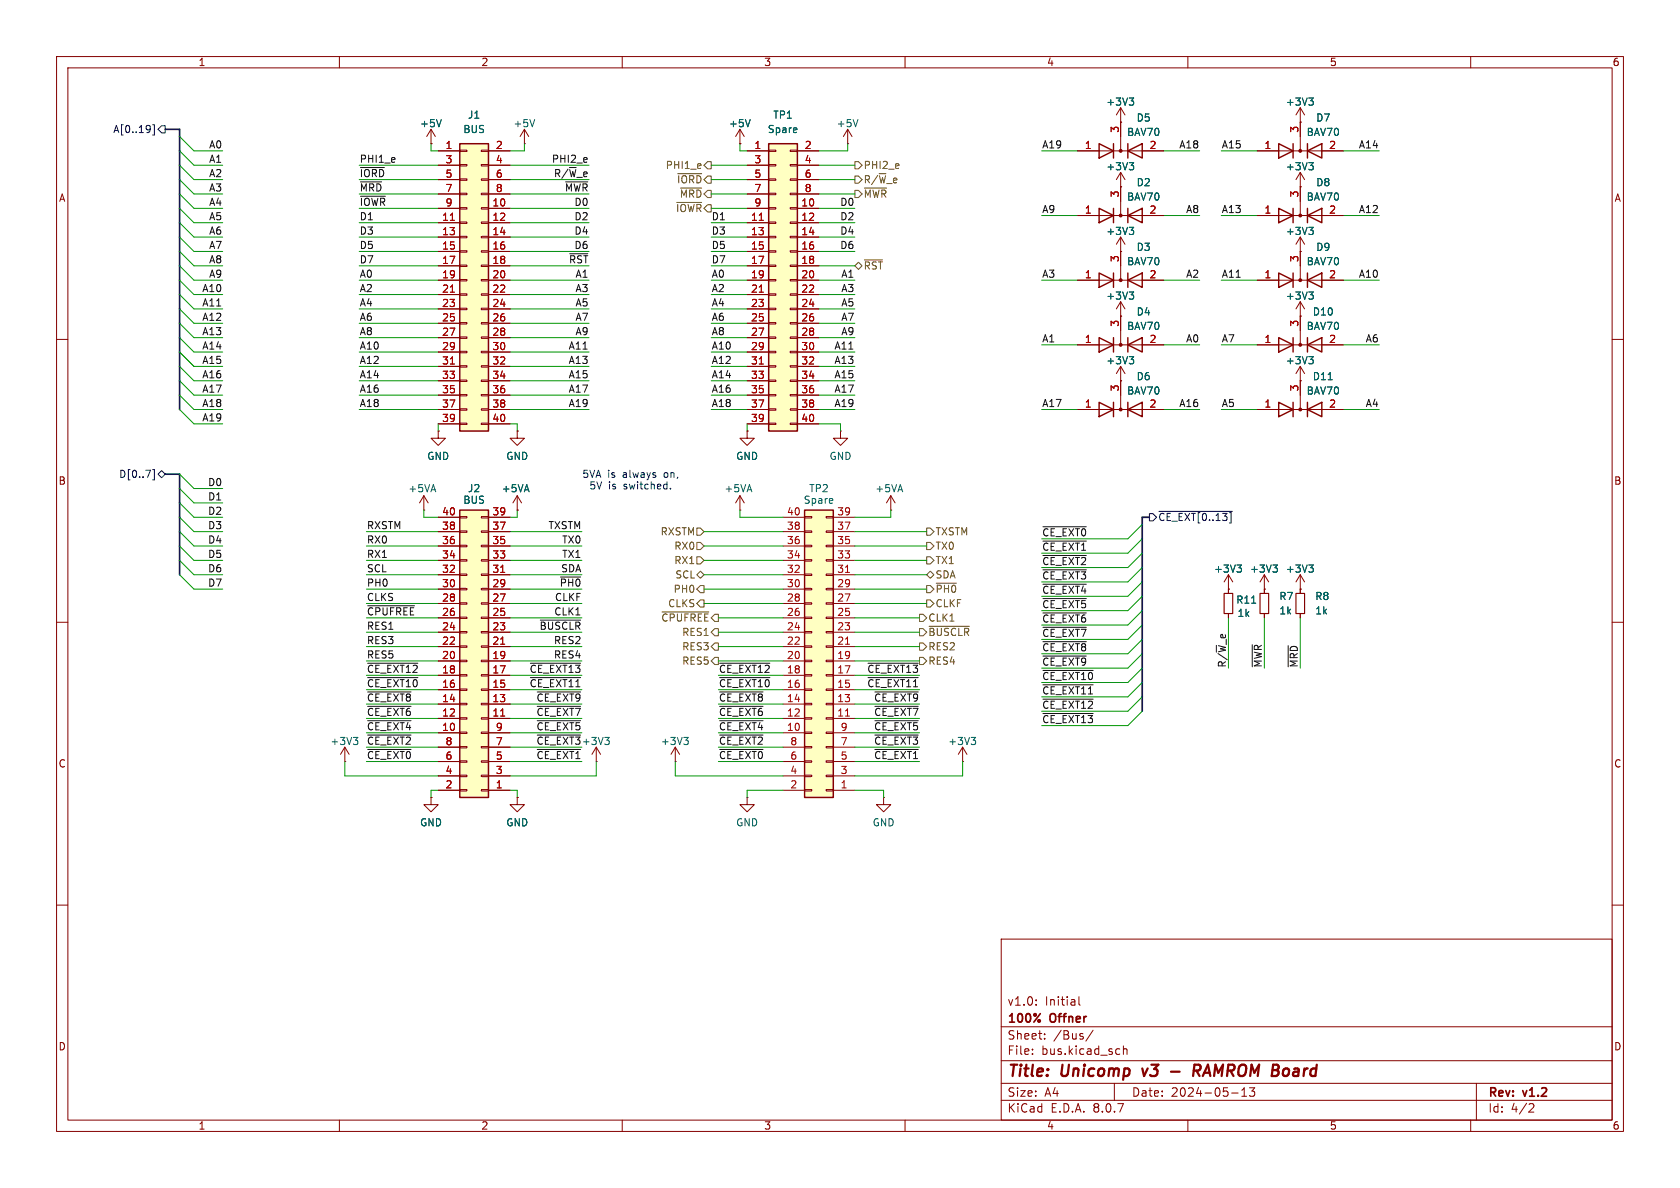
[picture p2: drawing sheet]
<svg xmlns="http://www.w3.org/2000/svg" width="297mm" height="210mm" viewBox="0 0 297 210" stroke-linecap="round" stroke-linejoin="round" font-family="sans-serif">
<g fill="none" stroke="#840000" stroke-width=".18">
<path d="M10 10h277v190h-277zM12 12h273v186h-273zM60 10v2M110 10v2M160 10v2M210 10v2M260 10v2M10 60h2M148.6 76.2v1.3h1.3l-1.3 1.2-1.3-1.2h1.3M148.6 76.2h.1M198.1 67.3h.1M198.1 64.8l-.7 1.2"/>
<path d="M198.1 64.8v2.5M198.1 64.8l.8 1.2M229.9 67.3h.1M229.9 64.8v2.5M229.9 64.8l-.8 1.2M229.9 64.8l.7 1.2M285 60h2M10 110h2M229.9 104.1v.8M229.9 108.5v.7M285 110h2M10 160h2"/>
<path d="M177 166h108v32h-108zM183.2 177.6v.1M183.2 176.8v.1M190.7 176.2v1.3l.3 .2M285 160h2M60 198v2M110 198v2M160 198v2M177 194.5h108M177 191.5h108M177 187.5h108M177 181.5h108"/>
<path d="M182.5 186.3v.1M182.5 185.5v.1M184.7 183.6v.1M184.7 182.8v.1M193.2 182.1l-1.2 2M197 191.5v3M197.8 185.4l.2 .1M198 186.3l-.2 .1M198.6 184.9v1.5M198.6 185.5l.2-.1 .4 .1v.9M210 198v2M217.7 193.2h1.2"/>
<path d="M219.5 193.8h.9M219.5 192.7l.5-.4v1.5M220.9 192.3h.9l-.5 .6 .4 .1v.7l-.2 .1h-.4l-.2-.1M260 198v2M261 191.5v6.5M270.5 195.1l.5 .1 .2 .3-1 1.1h1"/>
</g>
<path d="M201.9 188.9l.4 1.3M207 189.4h1.5M211 189.3h.8a.55 .55 0 0 0 .5-.5 .55 .55 0 0 0-.4-.6h-.7l-.3 2M211.5 189.3l.6 .9" fill="none" stroke="#840000" stroke-width=".4"/>
<path d="M229.1 104.9h1.5v3.6h-1.5z" fill="none" stroke="#840000" stroke-width=".2"/>
<path d="M199.6 63h.8l-.4 .5M200.2 63.5l.2 .3v.3l-.2 .2M231.4 63h.8l-.5 .5M231.9 63.5l.3 .3v.3l-.3 .2" fill="none" stroke="#006464" stroke-width=".18"/>
<path d="M81.3 90.2h5.1v50.8h-5.1z" fill="#ffffc2"/>
<g fill="none" stroke="#840000" stroke-width=".18">
<path d="M229.9 55.9v5.1M222.2 61h15.3M74.9 90.2h.1M74.9 87.6l-.7 1.3M74.9 87.6v2.6M74.9 87.6l.8 1.3M77.5 99.1h3.8M77.5 96.5h3.8M77.5 94h3.8M77.5 91.4h3.8M81.3 91.3h1.2v.3h-1.2zM81.3 93.9h1.2v.2h-1.2z"/>
<path d="M81.3 96.4h1.2v.2h-1.2zM81.3 98.9h1.2v.3h-1.2zM85.1 91.3h1.3v.3h-1.3zM85.1 93.9h1.3v.2h-1.3zM85.1 96.4h1.3v.2h-1.3zM85.1 98.9h1.3v.3h-1.3zM86.4 99.1h3.8M86.4 96.5h3.8M86.4 94h3.8M86.4 91.4h3.8M157.5 90.2h.1M157.5 87.6l-.8 1.3"/>
<path d="M157.5 87.6v2.6M157.5 87.6l.7 1.3M77.5 119.4h3.8M77.5 116.8h3.8M77.5 114.3h3.8M77.5 111.8h3.8M77.5 109.2h3.8M77.5 106.7h3.8M77.5 104.1h3.8M77.5 101.6h3.8M81.3 101.5h1.2v.2h-1.2zM81.3 104h1.2v.3h-1.2z"/>
<path d="M81.3 106.6h1.2v.2h-1.2zM81.3 109.1h1.2v.2h-1.2zM81.3 111.6h1.2v.3h-1.2zM81.3 114.2h1.2v.2h-1.2zM81.3 116.7h1.2v.3h-1.2zM81.3 119.3h1.2v.2h-1.2zM85.1 101.5h1.3v.2h-1.3zM85.1 104h1.3v.3h-1.3zM85.1 106.6h1.3v.2h-1.3zM85.1 109.1h1.3v.2h-1.3zM85.1 111.6h1.3v.3h-1.3zM85.1 114.2h1.3v.2h-1.3z"/>
<path d="M85.1 116.7h1.3v.3h-1.3zM85.1 119.3h1.3v.2h-1.3zM86.4 119.4h3.8M86.4 116.8h3.8M86.4 114.3h3.8M86.4 111.8h3.8M86.4 109.2h3.8M86.4 106.7h3.8M86.4 104.1h3.8M86.4 101.6h3.8M217.2 104.1h.1M217.2 101.6v3.3"/>
<path d="M217.2 108.5v.7M217.2 101.6l-.8 1.3M217.2 101.6l.7 1.3M77.5 139.7h3.8M77.5 129.5h3.8M77.5 127h3.8M77.5 124.5h3.8M77.5 121.9h3.8M77.5 137.2h3.8M77.5 134.6h3.8M77.5 132.1h3.8M81.3 121.8h1.2v.2h-1.2z"/>
<path d="M81.3 124.3h1.2v.3h-1.2zM81.3 126.9h1.2v.2h-1.2zM81.3 129.4h1.2v.3h-1.2zM81.3 132h1.2v.2h-1.2zM81.3 134.5h1.2v.2h-1.2zM81.3 137h1.2v.3h-1.2zM81.3 139.6h1.2v.2h-1.2zM85.1 121.8h1.3v.2h-1.3zM85.1 124.3h1.3v.3h-1.3zM85.1 126.9h1.3v.2h-1.3zM85.1 129.4h1.3v.3h-1.3zM85.1 132h1.3v.2h-1.3z"/>
<path d="M85.1 134.5h1.3v.2h-1.3zM85.1 137h1.3v.3h-1.3zM85.1 139.6h1.3v.2h-1.3zM86.4 139.7h3.8M86.4 129.5h3.8M86.4 127h3.8M86.4 124.5h3.8M86.4 121.9h3.8M86.4 137.2h3.8M86.4 134.6h3.8M86.4 132.1h3.8M156.2 141v1.2h1.3l-1.3 1.3-1.3-1.3h1.3"/>
<path d="M156.2 141h.1"/>
</g>
<path d="M226.1 59.7l2.5 1.3-2.5 1.2zM228.6 59.7v2.5M231.1 59.7v2.5M231.1 61l2.6-1.3v2.5zM81.3 90.2h5.1v50.8h-5.1z" fill="none" stroke="#840000" stroke-width=".25"/>
<path d="M88.5 113.9h.7M88.5 101.2h.7M88.5 126.6h.7" fill="none" stroke="#a90000" stroke-width=".18"/>
<circle cx="229.9" cy="61" r=".25" fill="#840000" stroke="#840000" stroke-width=".18"/>
<path d="M216.4 104.9h1.5v3.6h-1.5z" fill="none" stroke="#840000" stroke-width=".2"/>
<path d="M218.7 99.9h.8l-.5 .5M219.2 100.4l.3 .2v.3l-.3 .2M221.3 106.6h.7" fill="none" stroke="#006464" stroke-width=".18"/>
<path d="M142.2 90.2h5.1v50.8h-5.1z" fill="#ffffc2"/>
<g fill="none" stroke="#840000" stroke-width=".18">
<path d="M130.8 25.4h.1M130.8 22.9l-.8 1.2M130.8 22.9v2.5M130.8 22.9l.8 1.2M222.2 38.1h15.3M229.9 33v5.1M222.2 49.5h15.3M229.9 44.5h.1M229.9 41.9v7.6M229.9 41.9l-.8 1.3M229.9 41.9l.7 1.3M190.5 72.4h15.2"/>
<path d="M198.1 67.3v5.1M138.4 99.1h3.8M138.4 96.5h3.8M138.4 94h3.8M138.4 91.4h3.8M142.2 91.3h1.3v.3h-1.3zM142.2 93.9h1.3v.2h-1.3zM142.2 96.4h1.3v.2h-1.3zM142.2 98.9h1.3v.3h-1.3zM146 91.3h1.3v.3h-1.3zM146 93.9h1.3v.2h-1.3zM146 96.4h1.3v.2h-1.3z"/>
<path d="M146 98.9h1.3v.3h-1.3zM147.3 99.1h3.8M147.3 96.5h3.8M147.3 94h3.8M147.3 91.4h3.8M138.4 119.4h3.8M138.4 116.8h3.8M138.4 114.3h3.8M138.4 111.8h3.8M138.4 109.2h3.8M138.4 106.7h3.8M138.4 104.1h3.8"/>
<path d="M138.4 101.6h3.8M142.2 101.5h1.3v.2h-1.3zM142.2 104h1.3v.3h-1.3zM142.2 106.6h1.3v.2h-1.3zM142.2 109.1h1.3v.2h-1.3zM142.2 111.6h1.3v.3h-1.3zM142.2 114.2h1.3v.2h-1.3zM142.2 116.7h1.3v.3h-1.3zM142.2 119.3h1.3v.2h-1.3zM146 101.5h1.3v.2h-1.3zM146 104h1.3v.3h-1.3zM146 106.6h1.3v.2h-1.3z"/>
<path d="M146 109.1h1.3v.2h-1.3zM146 111.6h1.3v.3h-1.3zM146 114.2h1.3v.2h-1.3zM146 116.7h1.3v.3h-1.3zM146 119.3h1.3v.2h-1.3zM147.3 119.4h3.8M147.3 116.8h3.8M147.3 114.3h3.8M147.3 111.8h3.8M147.3 109.2h3.8M147.3 106.7h3.8M147.3 104.1h3.8"/>
<path d="M147.3 101.6h3.8M223.5 104.1h.1M223.5 101.6v3.3M223.5 108.5v.7M223.5 101.6l-.7 1.3M223.5 101.6l.8 1.3M229.9 104.1h.1M229.9 101.6v2.5M229.9 101.6l-.8 1.3M229.9 101.6l.7 1.3M61 134.6h.1M61 132.1l-.8 1.3"/>
<path d="M61 132.1v2.5M61 132.1l.7 1.3M138.4 139.7h3.8M138.4 129.5h3.8M138.4 127h3.8M138.4 124.5h3.8M138.4 121.9h3.8M138.4 137.2h3.8M138.4 134.6h3.8M138.4 132.1h3.8M142.2 121.8h1.3v.2h-1.3zM142.2 124.3h1.3v.3h-1.3z"/>
<path d="M142.2 126.9h1.3v.2h-1.3zM142.2 129.4h1.3v.3h-1.3zM142.2 132h1.3v.2h-1.3zM142.2 134.5h1.3v.2h-1.3zM142.2 137h1.3v.3h-1.3zM142.2 139.6h1.3v.2h-1.3zM146 121.8h1.3v.2h-1.3zM146 124.3h1.3v.3h-1.3zM146 126.9h1.3v.2h-1.3zM146 129.4h1.3v.3h-1.3zM146 132h1.3v.2h-1.3zM146 134.5h1.3v.2h-1.3z"/>
<path d="M146 137h1.3v.3h-1.3zM146 139.6h1.3v.2h-1.3zM147.3 139.7h3.8M147.3 129.5h3.8M147.3 127h3.8M147.3 124.5h3.8M147.3 121.9h3.8M147.3 137.2h3.8M147.3 134.6h3.8M147.3 132.1h3.8"/>
</g>
<g fill="none" stroke="#840000" stroke-width=".25">
<path d="M226.1 36.8l2.5 1.3-2.5 1.3zM228.6 36.8v2.6M231.1 36.8v2.6M231.1 38.1l2.6-1.3v2.6zM226.1 48.3l2.5 1.2-2.5 1.3zM228.6 48.3v2.5M231.1 48.3v2.5M231.1 49.5l2.6-1.2v2.5zM194.3 71.1l2.5 1.3-2.5 1.3zM196.8 71.1v2.6M199.4 71.1v2.6M199.4 72.4l2.5-1.3v2.6z"/>
<path d="M142.2 90.2h5.1v50.8h-5.1z"/>
</g>
<path d="M149.5 113.9h.7M149.5 101.2h.7M149.5 126.6h.7" fill="none" stroke="#a90000" stroke-width=".18"/>
<path d="M132.6 21.1l-.4 1.3M231.4 40.2h.8l-.5 .5M231.9 40.7l.3 .2v.3l-.3 .3M225 99.9h.8l-.4 .5M231.4 99.9h.8l-.5 .5M225.6 100.4l.2 .2v.3l-.2 .2M231.9 100.4l.3 .2v.3l-.3 .2M62.5 130.4h.8l-.5 .4M63 130.8l.3 .3v.3l-.3 .2" fill="none" stroke="#006464" stroke-width=".18"/>
<g fill="#840000" stroke="#840000" stroke-width=".18">
<circle cx="229.9" cy="49.5" r=".25"/>
<circle cx="198.1" cy="72.4" r=".25"/>
<circle cx="229.9" cy="38.1" r=".25"/>
</g>
<path d="M222.8 104.9h1.5v3.6h-1.5z" fill="none" stroke="#840000" stroke-width=".2"/>
<path d="M135.9 25.4h5.1v50.8h-5.1z" fill="#ffffc2"/>
<g fill="none" stroke="#840000" stroke-width=".18">
<path d="M229.9 19.1v7.6M229.9 19.1l-.8 1.2M229.9 19.1l.7 1.2M132.1 26.7h3.8M132.1 36.8h3.8M132.1 39.4h3.8M132.1 29.2h3.8M132.1 31.8h3.8M132.1 34.3h3.8M135.9 39.2h1.3v.3h-1.3zM135.9 36.7h1.3v.3h-1.3zM135.9 34.2h1.3v.2h-1.3z"/>
<path d="M135.9 31.6h1.3v.3h-1.3zM135.9 29.1h1.3v.2h-1.3zM135.9 26.5h1.3v.3h-1.3zM139.7 39.2h1.3v.3h-1.3zM139.7 36.7h1.3v.3h-1.3zM139.7 34.2h1.3v.2h-1.3zM139.7 31.6h1.3v.3h-1.3zM139.7 29.1h1.3v.2h-1.3zM139.7 26.5h1.3v.3h-1.3zM141 26.7h3.8M141 36.8h3.8M141 39.4h3.8"/>
<path d="M141 29.2h3.8M141 31.8h3.8M141 34.3h3.8M149.9 25.4h.1M149.9 22.9l.7 1.2M149.9 22.9v2.5M149.9 22.9l-.8 1.2M222.2 26.7h15.3M229.9 33h.1M229.9 21.6h.1M229.9 30.5l-.8 1.3M229.9 30.5v2.5"/>
<path d="M229.9 30.5l.7 1.3M132.1 41.9h3.8M132.1 44.5h3.8M132.1 47h3.8M132.1 49.5h3.8M132.1 52.1h3.8M132.1 54.6h3.8M132.1 57.2h3.8M132.1 59.7h3.8M135.9 59.6h1.3v.2h-1.3zM135.9 57h1.3v.3h-1.3zM135.9 54.5h1.3v.2h-1.3z"/>
<path d="M135.9 51.9h1.3v.3h-1.3zM135.9 49.4h1.3v.3h-1.3zM135.9 46.9h1.3v.2h-1.3zM135.9 44.3h1.3v.3h-1.3zM135.9 41.8h1.3v.2h-1.3zM139.7 59.6h1.3v.2h-1.3zM139.7 57h1.3v.3h-1.3zM139.7 54.5h1.3v.2h-1.3zM139.7 51.9h1.3v.3h-1.3zM139.7 49.4h1.3v.3h-1.3zM139.7 46.9h1.3v.2h-1.3zM139.7 44.3h1.3v.3h-1.3z"/>
<path d="M139.7 41.8h1.3v.2h-1.3zM141 41.9h3.8M141 44.5h3.8M141 47h3.8M141 49.5h3.8M141 52.1h3.8M141 54.6h3.8M141 57.2h3.8M141 59.7h3.8M132.1 62.2h3.8M132.1 64.8h3.8M132.1 67.3h3.8"/>
<path d="M132.1 69.9h3.8M132.1 72.4h3.8M132.1 74.9h3.8M135.9 74.8h1.3v.3h-1.3zM135.9 72.3h1.3v.2h-1.3zM135.9 69.7h1.3v.3h-1.3zM135.9 67.2h1.3v.2h-1.3zM135.9 64.6h1.3v.3h-1.3zM135.9 62.1h1.3v.3h-1.3zM139.7 74.8h1.3v.3h-1.3zM139.7 72.3h1.3v.2h-1.3zM139.7 69.7h1.3v.3h-1.3z"/>
<path d="M139.7 67.2h1.3v.2h-1.3zM139.7 64.6h1.3v.3h-1.3zM139.7 62.1h1.3v.3h-1.3zM141 62.2h3.8M141 64.8h3.8M141 67.3h3.8M141 69.9h3.8M141 72.4h3.8M141 74.9h3.8M222.2 72.4h15.3M229.9 67.3v5.1M91.4 90.2h.1"/>
<path d="M91.4 87.6l-.7 1.3M91.4 87.6v2.6M91.4 87.6l.8 1.3M105.4 134.6h.1M105.4 132.1l-.8 1.3M105.4 132.1v2.5M105.4 132.1l.8 1.3M119.4 134.6h.1M119.4 132.1l-.8 1.3M119.4 132.1v2.5M119.4 132.1l.7 1.3M170.2 134.6h.1"/>
<path d="M170.2 132.1l-.8 1.3M170.2 132.1v2.5M170.2 132.1l.7 1.3M132.1 141v1.2h1.2l-1.2 1.3-1.3-1.3h1.3M132.1 141h.1"/>
</g>
<path d="M135.9 25.4h5.1v50.8h-5.1zM226.1 25.4l2.5 1.3-2.5 1.2zM228.6 25.4v2.5M231.1 25.4v2.5M231.1 26.7l2.6-1.3v2.5zM226.1 71.1l2.5 1.3-2.5 1.3zM228.6 71.1v2.6M231.1 71.1v2.6M231.1 72.4l2.6-1.3v2.6z" fill="none" stroke="#840000" stroke-width=".25"/>
<path d="M134.2 39h.8M134.2 51.7h.8M134.2 64.4h.8" fill="none" stroke="#a90000" stroke-width=".18"/>
<path d="M231.4 17.3h.8l-.5 .5M231.9 17.8l.3 .2v.4l-.3 .2M151.7 21.1l-.4 1.3M231.4 28.8h.8l-.5 .4M231.9 29.2l.3 .3v.3l-.3 .2M234.8 67.1h.7M106.9 130.4h.8l-.4 .4M107.5 130.8l.2 .3v.3l-.2 .2M120.9 130.4h.8l-.4 .4M121.4 130.8l.3 .3v.3l-.3 .2M171.7 130.4h.8l-.4 .4M172.2 130.8l.3 .3v.3l-.3 .2" fill="none" stroke="#006464" stroke-width=".18"/>
<g fill="#840000" stroke="#840000" stroke-width=".18">
<circle cx="229.9" cy="26.7" r=".25"/>
<circle cx="229.9" cy="72.4" r=".25"/>
</g>
<path d="M81.3 25.4h5.1v50.8h-5.1z" fill="#ffffc2"/>
<g fill="none" stroke="#840000" stroke-width=".18">
<path d="M198.1 19.1l-.7 1.2M198.1 19.1v7.6M198.1 19.1l.8 1.2M76.2 25.4h.1M76.2 22.9l-.8 1.2M76.2 22.9v2.5M76.2 22.9l.8 1.2M77.5 26.7h3.8M77.5 36.8h3.8M77.5 39.4h3.8M77.5 29.2h3.8M77.5 31.8h3.8"/>
<path d="M77.5 34.3h3.8M81.3 39.2h1.2v.3h-1.2zM81.3 36.7h1.2v.3h-1.2zM81.3 34.2h1.2v.2h-1.2zM81.3 31.6h1.2v.3h-1.2zM81.3 29.1h1.2v.2h-1.2zM81.3 26.5h1.2v.3h-1.2zM85.1 39.2h1.3v.3h-1.3zM85.1 36.7h1.3v.3h-1.3zM85.1 34.2h1.3v.2h-1.3zM85.1 31.6h1.3v.3h-1.3zM85.1 29.1h1.3v.2h-1.3z"/>
<path d="M85.1 26.5h1.3v.3h-1.3zM86.4 26.7h3.8M86.4 36.8h3.8M86.4 39.4h3.8M86.4 29.2h3.8M86.4 31.8h3.8M86.4 34.3h3.8M92.7 25.4h.1M92.7 22.9l.8 1.2M92.7 22.9v2.5M92.7 22.9l-.8 1.2M130.8 25.4h.1"/>
<path d="M132.1 26.7h3.8M132.1 36.8h3.8M132.1 39.4h3.8M132.1 29.2h3.8M132.1 31.8h3.8M132.1 34.3h3.8M141 26.7h3.8M141 36.8h3.8M141 39.4h3.8M141 29.2h3.8M141 31.8h3.8M141 34.3h3.8"/>
<path d="M190.5 26.7h15.2M190.5 38.1h15.2M198.1 21.6h.1M198.1 33h.1M198.1 30.5v7.6M198.1 30.5l-.7 1.3M198.1 30.5l.8 1.3M222.2 26.7h3.9M222.2 38.1h3.9M229.9 33h.1M229.9 21.6h.1M229.9 21.6v2.5"/>
<path d="M229.9 33v2.6M233.7 26.7h3.8M233.7 38.1h3.8M77.5 41.9h3.8M77.5 44.5h3.8M77.5 47h3.8M77.5 49.5h3.8M77.5 52.1h3.8M77.5 54.6h3.8M77.5 57.2h3.8M77.5 59.7h3.8M81.3 59.6h1.2v.2h-1.2z"/>
<path d="M81.3 57h1.2v.3h-1.2zM81.3 54.5h1.2v.2h-1.2zM81.3 51.9h1.2v.3h-1.2zM81.3 49.4h1.2v.3h-1.2zM81.3 46.9h1.2v.2h-1.2zM81.3 44.3h1.2v.3h-1.2zM81.3 41.8h1.2v.2h-1.2zM85.1 59.6h1.3v.2h-1.3zM85.1 57h1.3v.3h-1.3zM85.1 54.5h1.3v.2h-1.3zM85.1 51.9h1.3v.3h-1.3zM85.1 49.4h1.3v.3h-1.3z"/>
<path d="M85.1 46.9h1.3v.2h-1.3zM85.1 44.3h1.3v.3h-1.3zM85.1 41.8h1.3v.2h-1.3zM86.4 41.9h3.8M86.4 44.5h3.8M86.4 47h3.8M86.4 49.5h3.8M86.4 52.1h3.8M86.4 54.6h3.8M86.4 57.2h3.8M86.4 59.7h3.8M132.1 41.9h3.8"/>
<path d="M132.1 44.5h3.8M132.1 47h3.8M132.1 49.5h3.8M132.1 52.1h3.8M132.1 54.6h3.8M132.1 57.2h3.8M132.1 59.7h3.8M141 41.9h3.8M141 44.5h3.8M141 47h3.8M141 49.5h3.8M141 52.1h3.8"/>
<path d="M141 54.6h3.8M141 57.2h3.8M141 59.7h3.8M190.5 49.5h15.2M198.1 55.9h.1M198.1 44.5h.1M198.1 41.9v7.6M198.1 53.3v7.7M198.1 53.3l-.7 1.3M198.1 53.3l.8 1.3M198.1 41.9l-.7 1.3M198.1 41.9l.8 1.3"/>
<path d="M222.2 49.5h3.9M229.9 55.9h.1M229.9 44.5h.1M229.9 53.3l-.8 1.3M229.9 44.5v2.5M229.9 53.3v5.1M229.9 53.3l.7 1.3M233.7 49.5h3.8M77.5 76.2v1.3h1.2l-1.2 1.2-1.3-1.2h1.3M77.5 76.2h.1M77.5 62.2h3.8M77.5 64.8h3.8"/>
<path d="M77.5 67.3h3.8M77.5 69.9h3.8M77.5 72.4h3.8M77.5 74.9h3.8M81.3 74.8h1.2v.3h-1.2zM81.3 72.3h1.2v.2h-1.2zM81.3 69.7h1.2v.3h-1.2zM81.3 67.2h1.2v.2h-1.2zM81.3 64.6h1.2v.3h-1.2zM81.3 62.1h1.2v.3h-1.2zM85.1 74.8h1.3v.3h-1.3zM85.1 72.3h1.3v.2h-1.3z"/>
<path d="M85.1 69.7h1.3v.3h-1.3zM85.1 67.2h1.3v.2h-1.3zM85.1 64.6h1.3v.3h-1.3zM85.1 62.1h1.3v.3h-1.3zM86.4 62.2h3.8M86.4 64.8h3.8M86.4 67.3h3.8M86.4 69.9h3.8M86.4 72.4h3.8M86.4 74.9h3.8M91.4 76.2v1.3h1.3l-1.3 1.2-1.2-1.2h1.2M91.4 76.2h.1"/>
<path d="M132.1 76.2v1.3h1.2l-1.2 1.2-1.3-1.2h1.3M132.1 76.2h.1M132.1 62.2h3.8M132.1 64.8h3.8M132.1 67.3h3.8M132.1 69.9h3.8M132.1 72.4h3.8M132.1 74.9h3.8M141 62.2h3.8M141 64.8h3.8M141 67.3h3.8M141 69.9h3.8"/>
<path d="M141 72.4h3.8M141 74.9h3.8M190.5 72.4h3.8M190.5 61h15.2M198.1 67.3h.1M198.1 67.3v2.6M201.9 72.4h3.8M222.2 72.4h3.9M222.2 61h3.9M229.9 67.3h.1M229.9 67.3v2.6M233.7 72.4h3.8"/>
<path d="M233.7 61h3.8M77.5 99.1h3.8M77.5 96.5h3.8M77.5 94h3.8M77.5 91.4h3.8M86.4 99.1h3.8M86.4 96.5h3.8M86.4 94h3.8M86.4 91.4h3.8M91.4 90.2h.1M130.8 90.2h.1M130.8 87.6l-.8 1.3"/>
<path d="M130.8 87.6v2.6M130.8 87.6l.8 1.3M77.5 119.4h3.8M77.5 116.8h3.8M77.5 114.3h3.8M77.5 111.8h3.8M77.5 109.2h3.8M77.5 106.7h3.8M77.5 104.1h3.8M77.5 101.6h3.8M86.4 119.4h3.8M86.4 116.8h3.8"/>
<path d="M86.4 114.3h3.8M86.4 111.8h3.8M86.4 109.2h3.8M86.4 106.7h3.8M86.4 104.1h3.8M86.4 101.6h3.8M217.2 104.1h.1M217.2 104.1v.8M217.2 108.5v.7M223.5 104.1h.1M223.5 104.1v.8M223.5 108.5v.7"/>
<path d="M229.9 104.1h.1M229.9 104.1v.8M229.9 108.5v.7M77.5 139.7h3.8M77.5 129.5h3.8M77.5 127h3.8M77.5 124.5h3.8M77.5 121.9h3.8M77.5 137.2h3.8M77.5 134.6h3.8M77.5 132.1h3.8M86.4 139.7h3.8"/>
<path d="M86.4 129.5h3.8M86.4 127h3.8M86.4 124.5h3.8M86.4 121.9h3.8M86.4 137.2h3.8M86.4 134.6h3.8M86.4 132.1h3.8M76.2 141v1.2h1.3l-1.3 1.3-1.3-1.3h1.3M76.2 141h.1M91.4 141v1.2h1.3l-1.3 1.3-1.2-1.3h1.2M91.4 141h.1"/>
</g>
<g fill="none" stroke="#840000" stroke-width=".25">
<path d="M81.3 25.4h5.1v50.8h-5.1zM194.3 25.4l2.5 1.3-2.5 1.2zM194.3 36.8l2.5 1.3-2.5 1.3zM196.8 25.4v2.5M196.8 36.8v2.6M199.4 25.4v2.5M199.4 26.7l2.5-1.3v2.5zM199.4 36.8v2.6M199.4 38.1l2.5-1.3v2.6zM194.3 48.3l2.5 1.2-2.5 1.3zM194.3 59.7l2.5 1.3-2.5 1.2zM196.8 48.3v2.5"/>
<path d="M196.8 59.7v2.5M199.4 48.3v2.5M199.4 49.5l2.5-1.2v2.5zM199.4 59.7v2.5M199.4 61l2.5-1.3v2.5z"/>
</g>
<path d="M79.6 39h.7M134.2 39h.8M79.6 51.7h.7M134.2 51.7h.8M79.6 64.4h.7M134.2 64.4h.8M88.5 113.9h.7M88.5 101.2h.7M88.5 126.6h.7" fill="none" stroke="#a90000" stroke-width=".18"/>
<g fill="none" stroke="#006464" stroke-width=".18">
<path d="M199.6 17.3h.8l-.4 .5M200.2 17.8l.2 .2v.4l-.2 .2M231.4 17.3h.8l-.5 .5M231.9 17.8l.3 .2v.4l-.3 .2M78 21.1l-.4 1.3M94.5 21.1l-.4 1.3M132.6 21.1l-.4 1.3M199.6 28.8h.8l-.4 .4M200.2 29.2l.2 .3v.3l-.2 .2M231.4 28.8h.8l-.5 .4M231.9 29.2l.3 .3v.3l-.3 .2M199.6 51.6h.8l-.4 .5"/>
<path d="M199.6 40.2h.8l-.4 .5M200.2 40.7l.2 .2v.3l-.2 .3M200.2 52.1l.2 .2v.3l-.2 .3M231.4 51.6h.8l-.5 .5M231.4 40.2h.8l-.5 .5M231.9 52.1l.3 .2v.3l-.3 .3M231.9 40.7l.3 .2v.3l-.3 .3M199.6 63h.8l-.4 .5M200.2 63.5l.2 .3v.3l-.2 .2M231.4 63h.8l-.5 .5M231.9 63.5l.3 .3v.3l-.3 .2M234.8 67.1h.7"/>
<path d="M218.7 99.9h.8l-.5 .5M225 99.9h.8l-.4 .5M231.4 99.9h.8l-.5 .5M219.2 100.4l.3 .2v.3l-.3 .2M221.3 106.6h.7M225.6 100.4l.2 .2v.3l-.2 .2M231.9 100.4l.3 .2v.3l-.3 .2"/>
</g>
<g fill="#840000" stroke="#840000" stroke-width=".18">
<circle cx="198.1" cy="26.7" r=".25"/>
<circle cx="198.1" cy="38.1" r=".25"/>
<circle cx="198.1" cy="49.5" r=".25"/>
<circle cx="198.1" cy="61" r=".25"/>
</g>
<g fill="none" stroke="#725600" stroke-width=".18">
<path d="M119.6 35.8h4.4M119.8 30.7h4.2M120.3 33.2h3.7M125.1 28.6h.6v1.2h-.6l-.6-.6zM151.1 33.7h.7l.6 .6-.6 .6h-.7zM151.1 31.1h.7l.6 .7-.6 .6h-.7zM151.1 28.6h.7l.6 .6-.6 .6h-.7zM152.8 33.2h3.9M151.1 47l.7-.6 .6 .6-.6 .6zM152.8 45.9h3.2M123.2 98.4h.6l.7 .7-.7 .6h-.6zM123.2 95.9h.6l.7 .6-.7 .7h-.6z"/>
<path d="M123.2 93.3h.6l.7 .7-.7 .6h-.6zM163.8 98.4h.7l.6 .7-.6 .6h-.7zM163.8 95.9h.7l.6 .6-.6 .7h-.7zM163.8 93.3h.7l.6 .7-.6 .6h-.7zM117 108.2h8.3M123.8 103.5h.7v1.3h-.7l-.6-.7zM123.8 101l.7 .6-.7 .6-.6-.6zM123.8 106h.7v1.3h-.7l-.6-.6zM126.4 111.1h.6v1.3h-.6l-.7-.6zM126.4 116.2h.6v1.3h-.6l-.7-.7zM126.4 113.7h.6v1.2h-.6l-.7-.6zM162.6 111.1h.6l.6 .7-.6 .6h-.6z"/>
<path d="M162.6 116.2h.6l.6 .6-.6 .7h-.6zM162.6 113.7h.6l.6 .6-.6 .6h-.6zM162.6 108.6h.6l.6 .6-.6 .7h-.6zM163.8 101.6l.7-.6 .6 .6-.6 .6zM163.8 103.5h.7l.6 .6-.6 .7h-.7zM163.8 106h.7l.6 .7-.6 .6h-.7zM164.2 110.7h7.2M165.5 103.1h3.6"/>
</g>
<path d="M26.5 22.3v.8M26.6 22.7l-.1 .1M27 22h.3v1.9h-.3M28.6 22.2h.6v1.3h-.6l-.7-.6zM27 83h.3v1.8h-.3M27.9 83.8l.7-.6 .6 .6-.6 .7zM203.2 90.8h.6l.7 .6-.7 .7h-.6zM204.9 90.4h13" fill="none" stroke="#000084" stroke-width=".18"/>
<g fill="none" stroke="#0f0f0f" stroke-width=".18">
<path d="M63.7 32.2h3.8M63.7 29.6h4.2M63.7 34.7h4.4M100 32.2h3.9M100.7 44.9h3.2M184.4 95.7h7.6M184.4 98.2h7.6M184.4 93.1h7.6M65 119.8h8.9M65 117.2h8.9M65 107.1h8.3M93.8 119.8h8.8"/>
<path d="M93.8 117.2h8.8M95.5 109.6h7.1M99.1 102h3.5M127.2 119.8h8.9M127.2 117.2h8.9M153.5 119.8h8.8M153.5 117.2h8.8M184.4 105.8h7.6M184.4 118.5h8.9M184.4 113.4h7.6M184.4 116h7.6M184.4 108.4h7.6"/>
<path d="M184.4 103.3h7.6M184.4 110.9h7.6M184.4 100.7h7.6M221.4 114v3.9M227.7 114.1v3.8M65 124.9h7.7M65 122.3h7.7M65 129.9h7.7M65 132.5h7.7M65 127.4h7.7M95 124.9h7.6M95 122.3h7.6"/>
<path d="M95 129.9h7.6M95 132.5h7.6M95 127.4h7.6M127.2 124.9h7.7M127.2 122.3h7.7M127.2 129.9h7.7M127.2 132.5h7.7M127.2 127.4h7.7M154.7 124.9h7.6M154.7 122.3h7.6M154.7 129.9h7.6M154.7 132.5h7.6"/>
<path d="M154.7 127.4h7.6M184.4 121.1h8.9M184.4 123.6h8.9M184.4 126.1h8.9"/>
</g>
<path d="M118.5 86.3v.1" fill="none" stroke="#0000c2" stroke-width=".18"/>
<path d="M29.2 22.9h2.5v49.5M29.2 83.8h2.5v17.8M203.2 91.4h-1.3v34.3" fill="none" stroke="#000084" stroke-width=".3"/>
<g fill="none" stroke="#009600" stroke-width=".18">
<path d="M31.7 24.1l2.6 2.6h5.1M31.7 29.2l2.6 2.6h5.1M31.7 26.7l2.6 2.5h5.1M31.7 39.4l2.6 2.5h5.1M31.7 36.8l2.6 2.6h5.1M31.7 31.8l2.6 2.5h5.1M31.7 34.3l2.6 2.5h5.1M63.5 31.8h14M63.5 29.2h14M63.5 39.4h14M63.5 34.3h14M63.5 36.8h14"/>
<path d="M76.2 25.4v1.3h1.3M90.2 31.8h13.9M90.2 29.2h13.9M90.2 39.4h13.9M90.2 34.3h13.9M90.2 36.8h13.9M92.7 25.4v1.3h-2.5M125.7 31.8h6.4M125.7 29.2h6.4M125.7 39.4h6.4M125.7 34.3h6.4M125.7 36.8h6.4"/>
<path d="M130.8 25.4v1.3h1.3M144.8 31.8h6.3M144.8 29.2h6.3M144.8 39.4h6.3M144.8 34.3h6.3M144.8 36.8h6.3M149.9 25.4v1.3h-5.1M184.1 26.7h6.4M184.1 38.1h6.4M205.7 26.7h6.4M205.7 38.1h6.4M215.9 26.7h6.3"/>
<path d="M215.9 38.1h6.3M237.5 26.7h6.3M237.5 38.1h6.3M31.7 41.9l2.6 2.6h5.1M31.7 44.5l2.6 2.5h5.1M31.7 49.5l2.6 2.6h5.1M31.7 47l2.6 2.5h5.1M31.7 52.1l2.6 2.5h5.1M31.7 59.7l2.6 2.5h5.1M31.7 57.2l2.6 2.5h5.1M31.7 54.6l2.6 2.6h5.1M63.5 44.5h14"/>
<path d="M63.5 47h14M63.5 52.1h14M63.5 49.5h14M63.5 41.9h14M63.5 54.6h14M63.5 59.7h14M63.5 57.2h14M90.2 44.5h13.9M90.2 47h13.9M90.2 52.1h13.9M90.2 49.5h13.9M90.2 41.9h13.9"/>
<path d="M90.2 54.6h13.9M90.2 59.7h13.9M90.2 57.2h13.9M125.7 44.5h6.4M125.7 47h6.4M125.7 52.1h6.4M125.7 49.5h6.4M125.7 41.9h6.4M125.7 54.6h6.4M125.7 59.7h6.4M125.7 57.2h6.4M144.8 44.5h6.3"/>
<path d="M144.8 47h6.3M144.8 52.1h6.3M144.8 49.5h6.3M144.8 41.9h6.3M144.8 54.6h6.3M144.8 59.7h6.3M144.8 57.2h6.3M184.1 49.5h6.4M205.7 49.5h6.4M215.9 49.5h6.3M237.5 49.5h6.3M31.7 69.9l2.6 2.5h5.1"/>
<path d="M31.7 67.3l2.6 2.6h5.1M31.7 72.4l2.6 2.5h5.1M31.7 62.2l2.6 2.6h5.1M31.7 64.8l2.6 2.5h5.1M63.5 72.4h14M63.5 69.9h14M63.5 62.2h14M63.5 64.8h14M63.5 67.3h14M77.5 74.9v1.3M90.2 74.9h1.2v1.3M90.2 72.4h13.9"/>
<path d="M90.2 69.9h13.9M90.2 62.2h13.9M90.2 64.8h13.9M90.2 67.3h13.9M125.7 72.4h6.4M125.7 69.9h6.4M125.7 62.2h6.4M125.7 64.8h6.4M125.7 67.3h6.4M132.1 74.9v1.3M144.8 72.4h6.3M144.8 69.9h6.3"/>
<path d="M144.8 74.9h3.8v1.3M144.8 62.2h6.3M144.8 64.8h6.3M144.8 67.3h6.3M184.1 72.4h6.4M184.1 61h6.4M205.7 72.4h6.4M205.7 61h6.4M215.9 72.4h6.3M215.9 61h6.3M237.5 72.4h6.3M237.5 61h6.3"/>
<path d="M31.7 94l2.6 2.5h5.1M31.7 88.9l2.6 2.5h5.1M31.7 91.4l2.6 2.6h5.1M31.7 96.5l2.6 2.6h5.1M31.7 99.1l2.6 2.5h5.1M31.7 86.4l2.6 2.5h5.1M31.7 83.8l2.6 2.6h5.1M64.8 96.5h12.7M64.8 94h12.7M64.8 99.1h12.7M74.9 90.2v1.2h2.6M90.2 96.5h12.7"/>
<path d="M90.2 94h12.7M90.2 99.1h12.7M91.4 90.2v1.2h-1.2M124.5 96.5h13.9M124.5 94h13.9M124.5 99.1h13.9M130.8 90.2v1.2h7.6M151.1 96.5h12.7M151.1 94h12.7M151.1 99.1h12.7M157.5 90.2v1.2h-6.4M201.9 95.3l-2.5 2.5h-15.3"/>
<path d="M201.9 92.7l-2.5 2.6h-15.3M201.9 97.8l-2.5 2.5h-15.3M31.7 101.6l2.6 2.5h5.1M64.8 101.6h12.7M64.8 109.2h12.7M64.8 111.8h12.7M64.8 114.3h12.7M64.8 106.7h12.7M64.8 116.8h12.7M64.8 119.4h12.7M64.8 104.1h12.7M90.2 101.6h12.7"/>
<path d="M90.2 109.2h12.7M90.2 111.8h12.7M90.2 114.3h12.7M90.2 106.7h12.7M90.2 116.8h12.7M90.2 119.4h12.7M90.2 104.1h12.7M124.5 101.6h13.9M124.5 106.7h13.9M124.5 104.1h13.9M127 109.2h11.4M127 111.8h11.4"/>
<path d="M127 114.3h11.4M127 116.8h11.4M127 119.4h11.4M151.1 101.6h12.7M151.1 109.2h11.5M151.1 111.8h11.5M151.1 114.3h11.5M151.1 106.7h12.7M151.1 116.8h11.5M151.1 119.4h11.5M151.1 104.1h12.7M201.9 110.5l-2.5 2.5h-15.3"/>
<path d="M201.9 100.3l-2.5 2.6h-15.3M201.9 113l-2.5 2.6h-15.3M201.9 118.1l-2.5 2.6h-15.3M201.9 115.6l-2.5 2.5h-15.3M201.9 105.4l-2.5 2.6h-15.3M201.9 102.9l-2.5 2.5h-15.3M201.9 108l-2.5 2.5h-15.3M217.2 109.2v8.9M223.5 109.2v8.9M229.9 109.2v8.9M61 134.6v2.6h16.5M64.8 134.6h12.7"/>
<path d="M64.8 132.1h12.7M64.8 121.9h12.7M64.8 124.5h12.7M64.8 127h12.7M64.8 129.5h12.7M77.5 139.7h-1.3v1.3M90.2 139.7h1.2v1.3M90.2 134.6h12.7M90.2 132.1h12.7M90.2 121.9h12.7M90.2 124.5h12.7M90.2 127h12.7"/>
<path d="M90.2 129.5h12.7M105.4 134.6v2.6h-15.2M119.4 134.6v2.6h19M127 134.6h11.4M127 132.1h11.4M127 121.9h11.4M127 124.5h11.4M127 127h11.4M127 129.5h11.4M138.4 139.7h-6.3v1.3M151.1 134.6h11.5M151.1 139.7h5.1v1.3"/>
<path d="M151.1 132.1h11.5M151.1 121.9h11.5M151.1 124.5h11.5M151.1 127h11.5M151.1 129.5h11.5M170.2 134.6v2.6h-19.1M201.9 125.7l-2.5 2.6h-15.3M201.9 123.2l-2.5 2.5h-15.3M201.9 120.7l-2.5 2.5h-15.3"/>
</g>
<g font-size="2.8" fill="#840000">
<text x="178" y="190.9">Title:</text>
<text x="187.7" y="190.9">Unicomp</text>
<text x="202.8" y="190.9">v3</text>
<text x="213.4" y="190.9">RAMROM Board</text>
</g>
<g font-size="2.1" fill="#840000">
<text x="178" y="178">v1.0:</text>
<text x="184.7" y="178">Initial</text>
<text x="178" y="184">Sheet:</text>
<text x="178" y="181.2">100%</text>
<text x="185.7" y="181.2">Offner</text>
<text x="186.2" y="184">/Bus/</text>
<text x="178" y="186.7">File:</text>
<text x="184.1" y="186.7">bus.kicad_sch</text>
<text x="178" y="196.9">KiCad</text>
<text x="178" y="194.1">Size:</text>
<text x="184.7" y="194.1">A4</text>
<text x="185.7" y="196.9">E.D.A.</text>
<text x="193.3" y="196.9">8.0.7</text>
<text x="200" y="194.1">Date:</text>
<text x="207" y="194.1">2024-05-13</text>
<text x="263" y="194.3">Rev:</text>
<text x="263" y="196.9">Id:</text>
<text x="267.1" y="196.9">4/2</text>
<text x="269.4" y="194.3">v1.2</text>
</g>
<g font-size="1.8" fill="#840000">
<text x="35" y="11.9">1</text>
<text x="85" y="11.9">2</text>
<text x="135" y="11.9">3</text>
<text x="185" y="11.9">4</text>
<text x="235" y="11.9">5</text>
<text x="285" y="11.9">6</text>
<text x="10.3" y="35.9">A</text>
<text x="285.3" y="35.9">A</text>
<text x="10.3" y="85.9">B</text>
<text x="285.3" y="85.9">B</text>
<text x="10.3" y="135.9">C</text>
<text x="285.3" y="135.9">C</text>
<text x="10.3" y="185.9">D</text>
<text x="285.3" y="185.9">D</text>
<text x="35" y="199.9">1</text>
<text x="85" y="199.9">2</text>
<text x="135" y="199.9">3</text>
<text x="185" y="199.9">4</text>
<text x="235" y="199.9">5</text>
<text x="285" y="199.9">6</text>
</g>
<g font-size="1.8" fill="#000084">
<text x="19.9" y="23.7">A[0..19]</text>
<text x="21" y="84.7">D[0..7]</text>
<text x="204.7" y="92.3">~{CE_EXT[0..13]}</text>
</g>
<g font-size="1.8" fill="#006464">
<text x="74.2" y="22.7">+5V</text>
<text x="81.8" y="23.7">BUS</text>
<text x="82.6" y="21.2">J1</text>
<text x="90.7" y="22.7">+5V</text>
<text x="128.8" y="22.7">+5V</text>
<text x="135.6" y="23.7">Spare</text>
<text x="136.6" y="21.2">TP1</text>
<text x="147.8" y="22.7">+5V</text>
<text x="195.5" y="18.9">+3V3</text>
<text x="200.8" y="21.7">D5</text>
<text x="227.2" y="18.9">+3V3</text>
<text x="232.6" y="21.7">D7</text>
<text x="199.1" y="24.2">BAV70</text>
<text x="230.9" y="24.2">BAV70</text>
<text x="195.5" y="30.3">+3V3</text>
<text x="199.1" y="35.7">BAV70</text>
<text x="200.8" y="33.1">D2</text>
<text x="227.2" y="30.3">+3V3</text>
<text x="230.9" y="35.7">BAV70</text>
<text x="232.6" y="33.1">D8</text>
<text x="195.5" y="41.7">+3V3</text>
<text x="227.2" y="41.7">+3V3</text>
<text x="199.1" y="47.1">BAV70</text>
<text x="200.8" y="44.6">D3</text>
<text x="230.9" y="47.1">BAV70</text>
<text x="232.6" y="44.6">D9</text>
<text x="195.5" y="53.2">+3V3</text>
<text x="227.2" y="53.2">+3V3</text>
<text x="199.1" y="58.5">BAV70</text>
<text x="200.8" y="56">D4</text>
<text x="230.9" y="58.5">BAV70</text>
<text x="232" y="56">D10</text>
<text x="195.5" y="64.6">+3V3</text>
<text x="227.2" y="64.6">+3V3</text>
<text x="199.1" y="70">BAV70</text>
<text x="200.8" y="67.4">D6</text>
<text x="230.9" y="70">BAV70</text>
<text x="232" y="67.4">D11</text>
<text x="75.4" y="81.5">GND</text>
<text x="89.4" y="81.5">GND</text>
<text x="130" y="81.5">GND</text>
<text x="146.6" y="81.5">GND</text>
<text x="72.1" y="87.2">+5VA</text>
<text x="81.8" y="89.3">BUS</text>
<text x="82.6" y="87.2">J2</text>
<text x="88.6" y="87.2">+5VA</text>
<text x="128" y="87.2">+5VA</text>
<text x="142" y="89.3">Spare</text>
<text x="143" y="87.2">TP2</text>
<text x="154.6" y="87.2">+5VA</text>
<text x="214.5" y="101.4">+3V3</text>
<text x="220.9" y="101.4">+3V3</text>
<text x="227.2" y="101.4">+3V3</text>
<text x="218.4" y="106.9">R11</text>
<text x="226.1" y="106.3">R7</text>
<text x="232.4" y="106.3">R8</text>
<text x="218.7" y="109.2">1k</text>
<text x="226.1" y="108.8">1k</text>
<text x="232.4" y="108.8">1k</text>
<text x="58.3" y="131.9">+3V3</text>
<text x="116.7" y="131.9">+3V3</text>
<text x="167.5" y="131.9">+3V3</text>
<text x="74.2" y="146.3">GND</text>
<text x="89.4" y="146.3">GND</text>
<text x="130" y="146.3">GND</text>
<text x="154.2" y="146.3">GND</text>
</g>
<g font-size="1.8" fill="#a90000">
<text x="197.9" y="23.6" transform="rotate(-90 197.9 23.6)">3</text>
<text x="229.6" y="23.6" transform="rotate(-90 229.6 23.6)">3</text>
<text x="78.7" y="26.4">1</text>
<text x="78.7" y="29">3</text>
<text x="87.6" y="26.4">2</text>
<text x="87.6" y="29">4</text>
<text x="133.3" y="26.4">1</text>
<text x="133.3" y="29">3</text>
<text x="142.2" y="26.4">2</text>
<text x="142.2" y="29">4</text>
<text x="191.7" y="26.4">1</text>
<text x="203.1" y="26.4">2</text>
<text x="223.4" y="26.4">1</text>
<text x="234.9" y="26.4">2</text>
<text x="78.7" y="31.5">5</text>
<text x="78.7" y="34">7</text>
<text x="87.6" y="31.5">6</text>
<text x="87.6" y="34">8</text>
<text x="133.3" y="31.5">5</text>
<text x="133.3" y="34">7</text>
<text x="142.2" y="31.5">6</text>
<text x="142.2" y="34">8</text>
<text x="197.9" y="35" transform="rotate(-90 197.9 35)">3</text>
<text x="229.6" y="35" transform="rotate(-90 229.6 35)">3</text>
<text x="78.1" y="39.1">11</text>
<text x="78.1" y="41.7">13</text>
<text x="78.7" y="36.6">9</text>
<text x="87" y="36.6">10</text>
<text x="87" y="39.1">12</text>
<text x="87" y="41.7">14</text>
<text x="132.7" y="39.1">11</text>
<text x="132.7" y="41.7">13</text>
<text x="133.3" y="36.6">9</text>
<text x="141.6" y="36.6">10</text>
<text x="141.6" y="39.1">12</text>
<text x="141.6" y="41.7">14</text>
<text x="191.7" y="37.8">1</text>
<text x="203.1" y="37.8">2</text>
<text x="223.4" y="37.8">1</text>
<text x="234.9" y="37.8">2</text>
<text x="78.1" y="44.2">15</text>
<text x="78.1" y="46.7">17</text>
<text x="87" y="44.2">16</text>
<text x="87" y="46.7">18</text>
<text x="132.7" y="44.2">15</text>
<text x="132.7" y="46.7">17</text>
<text x="141.6" y="44.2">16</text>
<text x="141.6" y="46.7">18</text>
<text x="197.9" y="46.4" transform="rotate(-90 197.9 46.4)">3</text>
<text x="229.6" y="46.4" transform="rotate(-90 229.6 46.4)">3</text>
<text x="78.1" y="49.3">19</text>
<text x="78.1" y="51.8">21</text>
<text x="87" y="49.3">20</text>
<text x="87" y="51.8">22</text>
<text x="132.7" y="49.3">19</text>
<text x="132.7" y="51.8">21</text>
<text x="141.6" y="49.3">20</text>
<text x="141.6" y="51.8">22</text>
<text x="191.7" y="49.3">1</text>
<text x="203.1" y="49.3">2</text>
<text x="223.4" y="49.3">1</text>
<text x="234.9" y="49.3">2</text>
<text x="78.1" y="54.4">23</text>
<text x="78.1" y="56.9">25</text>
<text x="78.1" y="59.4">27</text>
<text x="87" y="54.4">24</text>
<text x="87" y="56.9">26</text>
<text x="87" y="59.4">28</text>
<text x="132.7" y="54.4">23</text>
<text x="132.7" y="56.9">25</text>
<text x="132.7" y="59.4">27</text>
<text x="141.6" y="54.4">24</text>
<text x="141.6" y="56.9">26</text>
<text x="141.6" y="59.4">28</text>
<text x="197.9" y="57.9" transform="rotate(-90 197.9 57.9)">3</text>
<text x="229.6" y="57.9" transform="rotate(-90 229.6 57.9)">3</text>
<text x="78.1" y="62">29</text>
<text x="78.1" y="64.5">31</text>
<text x="87" y="62">30</text>
<text x="87" y="64.5">32</text>
<text x="132.7" y="62">29</text>
<text x="132.7" y="64.5">31</text>
<text x="141.6" y="62">30</text>
<text x="141.6" y="64.5">32</text>
<text x="191.7" y="60.7">1</text>
<text x="203.1" y="60.7">2</text>
<text x="223.4" y="60.7">1</text>
<text x="234.9" y="60.7">2</text>
<text x="78.1" y="67.1">33</text>
<text x="78.1" y="69.6">35</text>
<text x="87" y="67.1">34</text>
<text x="87" y="69.6">36</text>
<text x="132.7" y="67.1">33</text>
<text x="132.7" y="69.6">35</text>
<text x="141.6" y="67.1">34</text>
<text x="141.6" y="69.6">36</text>
<text x="197.9" y="69.3" transform="rotate(-90 197.9 69.3)">3</text>
<text x="229.6" y="69.3" transform="rotate(-90 229.6 69.3)">3</text>
<text x="78.1" y="72.1">37</text>
<text x="78.1" y="74.7">39</text>
<text x="87" y="72.1">38</text>
<text x="87" y="74.7">40</text>
<text x="132.7" y="72.1">37</text>
<text x="132.7" y="74.7">39</text>
<text x="141.6" y="72.1">38</text>
<text x="141.6" y="74.7">40</text>
<text x="191.7" y="72.1">1</text>
<text x="203.1" y="72.1">2</text>
<text x="223.4" y="72.1">1</text>
<text x="234.9" y="72.1">2</text>
<text x="78.1" y="93.7">38</text>
<text x="78.1" y="91.2">40</text>
<text x="87" y="93.7">37</text>
<text x="87" y="91.2">39</text>
<text x="139" y="93.7">38</text>
<text x="139" y="91.2">40</text>
<text x="147.9" y="93.7">37</text>
<text x="147.9" y="91.2">39</text>
<text x="78.1" y="101.3">32</text>
<text x="78.1" y="98.8">34</text>
<text x="78.1" y="96.3">36</text>
<text x="87" y="101.3">31</text>
<text x="87" y="98.8">33</text>
<text x="87" y="96.3">35</text>
<text x="139" y="101.3">32</text>
<text x="139" y="98.8">34</text>
<text x="139" y="96.3">36</text>
<text x="147.9" y="101.3">31</text>
<text x="147.9" y="98.8">33</text>
<text x="147.9" y="96.3">35</text>
<text x="78.1" y="106.4">28</text>
<text x="78.1" y="103.9">30</text>
<text x="87" y="106.4">27</text>
<text x="87" y="103.9">29</text>
<text x="139" y="106.4">28</text>
<text x="139" y="103.9">30</text>
<text x="147.9" y="106.4">27</text>
<text x="147.9" y="103.9">29</text>
<text x="78.1" y="111.5">24</text>
<text x="78.1" y="109">26</text>
<text x="87" y="111.5">23</text>
<text x="87" y="109">25</text>
<text x="139" y="111.5">24</text>
<text x="139" y="109">26</text>
<text x="147.9" y="111.5">23</text>
<text x="147.9" y="109">25</text>
<text x="78.1" y="119.1">18</text>
<text x="78.1" y="116.6">20</text>
<text x="78.1" y="114">22</text>
<text x="87" y="119.1">17</text>
<text x="87" y="116.6">19</text>
<text x="87" y="114">21</text>
<text x="139" y="116.6">20</text>
<text x="139" y="114">22</text>
<text x="147.9" y="119.1">17</text>
<text x="147.9" y="116.6">19</text>
<text x="147.9" y="114">21</text>
<text x="78.1" y="124.2">14</text>
<text x="78.1" y="121.7">16</text>
<text x="87" y="124.2">13</text>
<text x="87" y="121.7">15</text>
<text x="139" y="124.2">14</text>
<text x="147.9" y="124.2">13</text>
<text x="147.9" y="121.7">15</text>
<text x="78.1" y="129.3">10</text>
<text x="78.1" y="126.7">12</text>
<text x="78.7" y="131.8">8</text>
<text x="87" y="126.7">11</text>
<text x="87.6" y="131.8">7</text>
<text x="87.6" y="129.3">9</text>
<text x="139" y="129.3">10</text>
<text x="139" y="126.7">12</text>
<text x="139.6" y="131.8">8</text>
<text x="147.9" y="126.7">11</text>
<text x="148.5" y="131.8">7</text>
<text x="148.5" y="129.3">9</text>
<text x="78.7" y="136.9">4</text>
<text x="78.7" y="134.4">6</text>
<text x="87.6" y="136.9">3</text>
<text x="87.6" y="134.4">5</text>
<text x="139.6" y="136.9">4</text>
<text x="139.6" y="134.4">6</text>
<text x="148.5" y="136.9">3</text>
<text x="148.5" y="134.4">5</text>
<text x="78.7" y="139.4">2</text>
<text x="87.6" y="139.4">1</text>
<text x="139.6" y="139.4">2</text>
<text x="148.5" y="139.4">1</text>
</g>
<g font-size="1.8" fill="#0f0f0f">
<text x="36.9" y="26.3">A0</text>
<text x="36.9" y="28.9">A1</text>
<text x="63.5" y="28.9">PHI1_e</text>
<text x="97.5" y="28.9">PHI2_e</text>
<text x="184.1" y="26.3">A19</text>
<text x="208.4" y="26.3">A18</text>
<text x="215.9" y="26.3">A15</text>
<text x="240.1" y="26.3">A14</text>
<text x="36.9" y="31.4">A2</text>
<text x="36.9" y="33.9">A3</text>
<text x="63.5" y="31.4">~{IORD}</text>
<text x="63.5" y="33.9">~{MRD}</text>
<text x="97.8" y="31.4">R/~{W}_e</text>
<text x="99.8" y="33.9">~{MWR}</text>
<text x="36.9" y="39">A5</text>
<text x="36.9" y="36.5">A4</text>
<text x="36.9" y="41.6">A6</text>
<text x="63.5" y="39">D1</text>
<text x="63.5" y="36.5">~{IOWR}</text>
<text x="63.5" y="41.6">D3</text>
<text x="101.5" y="36.5">D0</text>
<text x="101.5" y="41.6">D4</text>
<text x="101.5" y="39">D2</text>
<text x="125.7" y="39">D1</text>
<text x="125.7" y="41.6">D3</text>
<text x="148.4" y="41.6">D4</text>
<text x="148.4" y="36.5">D0</text>
<text x="148.4" y="39">D2</text>
<text x="184.1" y="37.8">A9</text>
<text x="209.6" y="37.8">A8</text>
<text x="215.9" y="37.8">A13</text>
<text x="240.1" y="37.8">A12</text>
<text x="36.9" y="46.6">A8</text>
<text x="36.9" y="44.1">A7</text>
<text x="63.5" y="44.1">D5</text>
<text x="63.5" y="46.6">D7</text>
<text x="100.5" y="46.6">~{RST}</text>
<text x="101.5" y="44.1">D6</text>
<text x="125.7" y="44.1">D5</text>
<text x="125.7" y="46.6">D7</text>
<text x="148.4" y="44.1">D6</text>
<text x="35.7" y="51.7">A10</text>
<text x="36.9" y="49.2">A9</text>
<text x="63.5" y="51.7">A2</text>
<text x="63.5" y="49.2">A0</text>
<text x="101.6" y="51.7">A3</text>
<text x="101.6" y="49.2">A1</text>
<text x="125.7" y="49.2">A0</text>
<text x="125.7" y="51.7">A2</text>
<text x="148.6" y="49.2">A1</text>
<text x="148.6" y="51.7">A3</text>
<text x="184.1" y="49.2">A3</text>
<text x="209.6" y="49.2">A2</text>
<text x="215.9" y="49.2">A11</text>
<text x="240.1" y="49.2">A10</text>
<text x="35.7" y="56.8">A12</text>
<text x="35.7" y="59.3">A13</text>
<text x="35.7" y="54.3">A11</text>
<text x="63.5" y="54.3">A4</text>
<text x="63.5" y="59.3">A8</text>
<text x="63.5" y="56.8">A6</text>
<text x="101.6" y="54.3">A5</text>
<text x="101.6" y="59.3">A9</text>
<text x="101.6" y="56.8">A7</text>
<text x="125.7" y="54.3">A4</text>
<text x="125.7" y="56.8">A6</text>
<text x="125.7" y="59.3">A8</text>
<text x="148.6" y="59.3">A9</text>
<text x="148.6" y="56.8">A7</text>
<text x="148.6" y="54.3">A5</text>
<text x="35.7" y="64.4">A15</text>
<text x="35.7" y="61.9">A14</text>
<text x="63.5" y="64.4">A12</text>
<text x="63.5" y="61.9">A10</text>
<text x="100.4" y="61.9">A11</text>
<text x="100.4" y="64.4">A13</text>
<text x="125.7" y="64.4">A12</text>
<text x="125.7" y="61.9">A10</text>
<text x="147.4" y="61.9">A11</text>
<text x="147.4" y="64.4">A13</text>
<text x="184.1" y="60.6">A1</text>
<text x="209.6" y="60.6">A0</text>
<text x="215.9" y="60.6">A7</text>
<text x="241.3" y="60.6">A6</text>
<text x="35.7" y="67">A16</text>
<text x="35.7" y="69.5">A17</text>
<text x="63.5" y="69.5">A16</text>
<text x="63.5" y="67">A14</text>
<text x="100.4" y="69.5">A17</text>
<text x="100.4" y="67">A15</text>
<text x="125.7" y="67">A14</text>
<text x="125.7" y="69.5">A16</text>
<text x="147.4" y="69.5">A17</text>
<text x="147.4" y="67">A15</text>
<text x="35.7" y="74.6">A19</text>
<text x="35.7" y="72">A18</text>
<text x="63.5" y="72">A18</text>
<text x="100.4" y="72">A19</text>
<text x="125.7" y="72">A18</text>
<text x="147.4" y="72">A19</text>
<text x="184.1" y="72">A17</text>
<text x="208.4" y="72">A16</text>
<text x="215.9" y="72">A5</text>
<text x="241.3" y="72">A4</text>
<text x="36.7" y="88.6">D1</text>
<text x="36.7" y="86">D0</text>
<text x="36.7" y="93.6">D3</text>
<text x="36.7" y="91.1">D2</text>
<text x="64.8" y="93.6">RXSTM</text>
<text x="96.9" y="93.6">TXSTM</text>
<text x="184.1" y="94.9">~{CE_EXT0}</text>
<text x="36.7" y="98.7">D5</text>
<text x="36.7" y="96.2">D4</text>
<text x="36.7" y="101.3">D6</text>
<text x="64.8" y="98.7">RX1</text>
<text x="64.8" y="101.3">SCL</text>
<text x="64.8" y="96.2">RX0</text>
<text x="99.1" y="101.3">SDA</text>
<text x="99.3" y="96.2">TX0</text>
<text x="99.3" y="98.7">TX1</text>
<text x="184.1" y="97.4">~{CE_EXT1}</text>
<text x="184.1" y="100">~{CE_EXT2}</text>
<text x="36.7" y="103.8">D7</text>
<text x="64.8" y="106.3">CLKS</text>
<text x="64.8" y="103.8">PH0</text>
<text x="98" y="106.3">CLKF</text>
<text x="98.9" y="103.8">~{PH0}</text>
<text x="184.1" y="107.6">~{CE_EXT5}</text>
<text x="184.1" y="105.1">~{CE_EXT4}</text>
<text x="184.1" y="102.5">~{CE_EXT3}</text>
<text x="64.8" y="108.9">~{CPUFREE}</text>
<text x="64.8" y="111.4">RES1</text>
<text x="64.8" y="114">RES3</text>
<text x="95.3" y="111.4">~{BUSCLR}</text>
<text x="97.8" y="114">RES2</text>
<text x="97.9" y="108.9">CLK1</text>
<text x="184.1" y="110.1">~{CE_EXT6}</text>
<text x="184.1" y="112.7">~{CE_EXT7}</text>
<text x="64.8" y="119">~{CE_EXT12}</text>
<text x="64.8" y="116.5">RES5</text>
<text x="93.5" y="119">~{CE_EXT13}</text>
<text x="97.8" y="116.5">RES4</text>
<text x="127" y="119">~{CE_EXT12} 18</text>
<text x="153.2" y="119">~{CE_EXT13}</text>
<text x="184.1" y="115.2">~{CE_EXT8}</text>
<text x="184.1" y="117.8">~{CE_EXT9}</text>
<text x="216.8" y="118.1" transform="rotate(-90 216.8 118.1)">R/~{W}_e</text>
<text x="223.2" y="118.1" transform="rotate(-90 223.2 118.1)">~{MWR}</text>
<text x="229.5" y="118.1" transform="rotate(-90 229.5 118.1)">~{MRD}</text>
<text x="64.8" y="121.6">~{CE_EXT10}</text>
<text x="64.8" y="124.1">~{CE_EXT8}</text>
<text x="93.5" y="121.6">~{CE_EXT11}</text>
<text x="94.7" y="124.1">~{CE_EXT9}</text>
<text x="127" y="121.6">~{CE_EXT10} 16</text>
<text x="127" y="124.1">~{CE_EXT8}</text>
<text x="153.2" y="121.6">~{CE_EXT11}</text>
<text x="154.4" y="124.1">~{CE_EXT9}</text>
<text x="184.1" y="122.8">~{CE_EXT11}</text>
<text x="184.1" y="125.4">~{CE_EXT12}</text>
<text x="184.1" y="120.3">~{CE_EXT10}</text>
<text x="64.8" y="131.7">~{CE_EXT2}</text>
<text x="64.8" y="129.2">~{CE_EXT4}</text>
<text x="64.8" y="126.7">~{CE_EXT6}</text>
<text x="94.7" y="129.2">~{CE_EXT5}</text>
<text x="94.7" y="131.7">~{CE_EXT3}</text>
<text x="94.7" y="126.7">~{CE_EXT7}</text>
<text x="102.8" y="131.9">+3V3</text>
<text x="127" y="131.7">~{CE_EXT2}</text>
<text x="127" y="126.7">~{CE_EXT6}</text>
<text x="127" y="129.2">~{CE_EXT4}</text>
<text x="154.4" y="126.7">~{CE_EXT7}</text>
<text x="154.4" y="131.7">~{CE_EXT3}</text>
<text x="154.4" y="129.2">~{CE_EXT5}</text>
<text x="184.1" y="127.9">~{CE_EXT13}</text>
<text x="64.8" y="134.3">~{CE_EXT0}</text>
<text x="94.7" y="134.3">~{CE_EXT1}</text>
<text x="127" y="134.3">~{CE_EXT0}</text>
<text x="154.4" y="134.3">~{CE_EXT1}</text>
</g>
<g font-size="1.8" fill="#725600">
<text x="117.6" y="30.1">PHI1_e</text>
<text x="119.6" y="32.6">~{IORD}</text>
<text x="120.1" y="35.2">~{MRD}</text>
<text x="152.6" y="35.2">~{MWR}</text>
<text x="152.6" y="32.6">R/~{W}_e</text>
<text x="152.6" y="30.1">PHI2_e</text>
<text x="119.4" y="37.7">~{IOWR}</text>
<text x="152.6" y="47.9">~{RST}</text>
<text x="116.7" y="94.8">RXSTM</text>
<text x="165.3" y="94.8">TXSTM</text>
<text x="119.1" y="99.9">RX1</text>
<text x="119.1" y="97.4">RX0</text>
<text x="165.3" y="99.9">TX1</text>
<text x="165.3" y="97.4">TX0</text>
<text x="118" y="107.5">CLKS</text>
<text x="119" y="105">PH0</text>
<text x="119.3" y="102.5">SCL</text>
<text x="165.3" y="102.5">SDA</text>
<text x="165.3" y="105">~{PH0}</text>
<text x="165.3" y="107.5">CLKF</text>
<text x="116.8" y="110.1">~{CPUFREE}</text>
<text x="120.5" y="112.6">RES1</text>
<text x="164" y="112.6">~{BUSCLR}</text>
<text x="164" y="110.1">CLK1</text>
<text x="120.5" y="117.7">RES5</text>
<text x="120.5" y="115.2">RES3</text>
<text x="164" y="117.7">RES4</text>
<text x="164" y="115.2">RES2</text>
</g>
<g font-size="1.8" fill="#0000c2">
<text x="102.8" y="84.7">5VA is</text>
<text x="104.1" y="86.7">5V</text>
<text x="107.6" y="86.7">is</text>
<text x="110.2" y="84.7">always</text>
<text x="110.4" y="86.7">switched.</text>
<text x="117.7" y="84.7">on,</text>
</g>
</svg>
